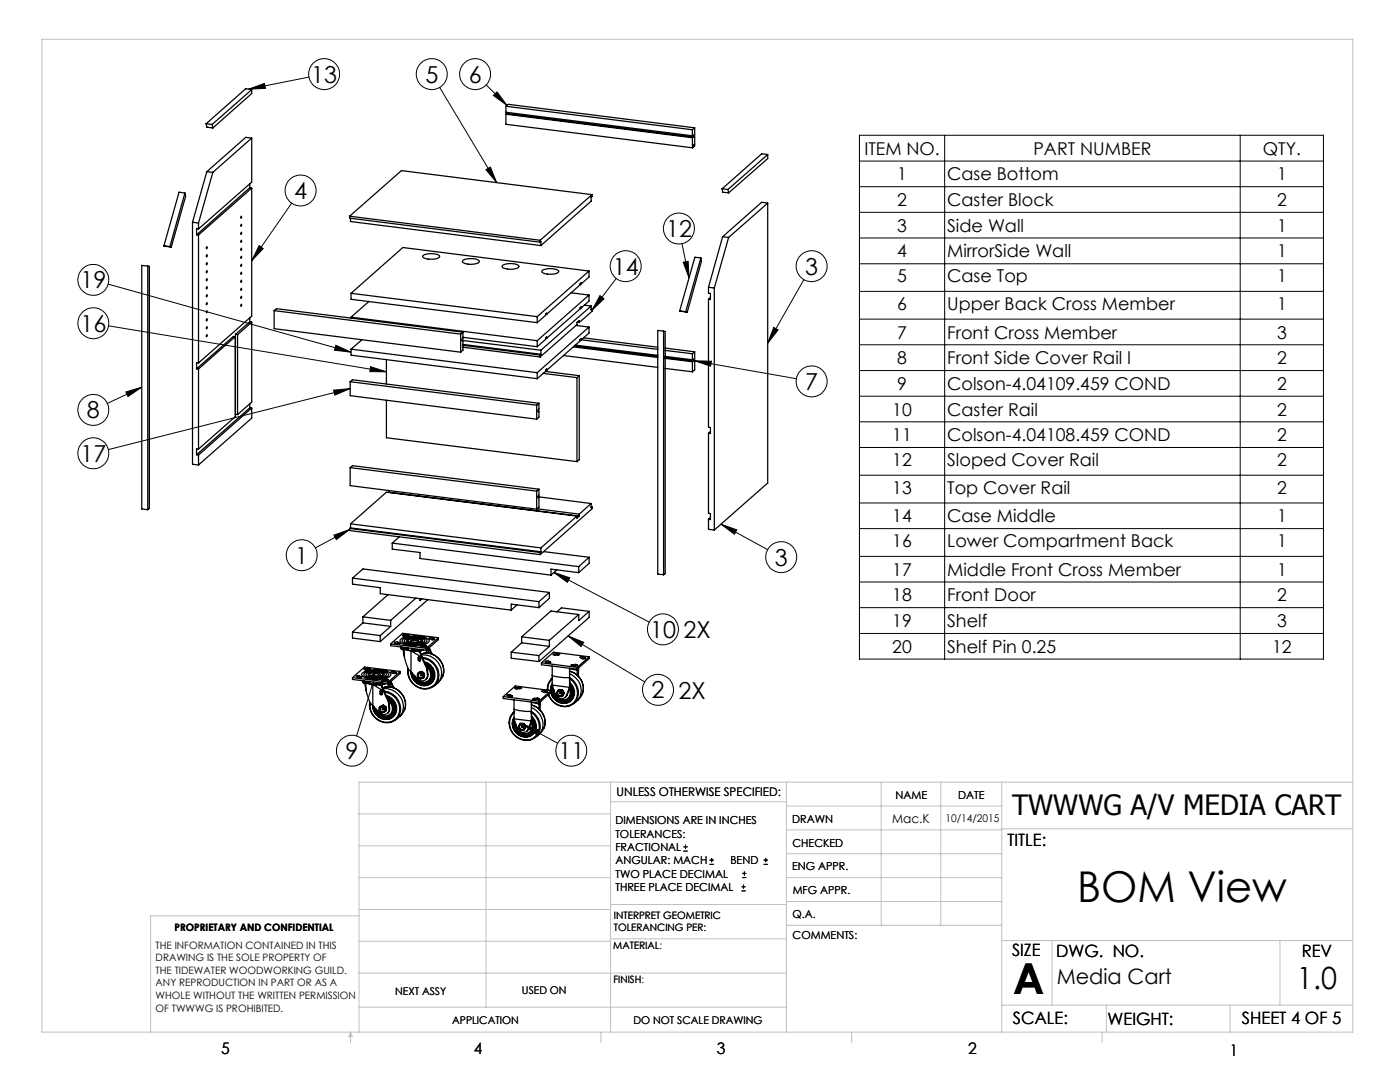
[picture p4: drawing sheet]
<svg xmlns="http://www.w3.org/2000/svg" width="279mm" height="216mm" viewBox="0 0 279 216" stroke-linecap="round" stroke-linejoin="round" font-family="sans-serif">
<g fill="none" stroke="#000" stroke-width=".2">
<path d="M49.6 17.8l3.2-1.1 .2 .9zM61.7 15.4l-12.1 2.4M87.7 17.4l11.4 19M97 16.9l4.2 4.1M98.5 19l.7-.7 2 2.7zM97 33.9l.9-.6 1.2 3.1zM171.5 27h92.6v104.5h-92.6zM171.5 37.3h92.6M171.5 32.1h92.6M188.5 27v104.5M247.5 27v104.5M21.6 56.7l48.5 13.6"/>
<path d="M51.7 49l.8 .6-2.3 2.4zM58.2 40.5l-8 11.5M119.7 59l.8 .6-2.4 2.3zM123 55.6l-4.9 6.3M136.1 48.6l1.4 6.9M136.3 52.3l1-.2 .2 3.4zM160.4 55.8l-7.2 12.7M171.5 42.4h92.6M171.5 47.5h92.6M171.5 52.6h92.6M171.5 58.1h92.6M21.7 65l55.4 9.2"/>
<path d="M25.1 78.2l3.2-.9-2.8 1.8zM28.3 77.3l-6.9 3.2M66.6 77.9l3.3-.4-3.1 1.3zM67 68.9l3.1 1.4-3.4-.4zM69.9 77.5l-48.3 12.2M73.9 73.2l3.2 1h-3.3zM138.6 72l3.4 .1-.2 1zM138.6 72l20.3 3.6M154.4 65.3l.9 .5-2.1 2.7zM171.5 63.7h92.6M171.5 68.8h92.6M171.5 73.9h92.6"/>
<path d="M171.5 79.1h92.6M171.5 84.2h92.6M171.5 89.3h92.6M171.5 94.8h92.6M66.6 106.8l3.2-1.1-2.7 2zM69.8 105.7l-6.9 3.6M110.6 114.2l3.1 1.1-.5 .9zM110.6 114.2l19 9.9M143.9 104.6l3.1 1.1-.4 .9zM143.9 104.6l9.3 5.1M171.5 100.4h92.6M171.5 105.5h92.6"/>
<path d="M171.5 111h92.6M171.5 116.1h92.6M74.3 136.6l-3.1 10.3M113.4 126.9l3.1 1.3-.5 .8zM113.4 126.9l15.3 9.2M171.5 121.2h92.6M171.5 126.4h92.6M104.4 144.5l3.1 1.2-.4 .9zM104.4 144.5l6.9 3.8M136.4 169.8h.8M136.4 169h.8M136.8 168.6v.8"/>
<path d="M141.6 172.5h.9M141.6 171.6h.9M142 171.2v.8M148 177.8h.8M148 177h.8M148.1 175.1h.8M148.1 174.3h.8M148.4 176.5v.8M148.6 173.9v.8M152.4 172.5h.8M152.4 171.6h.8M152.8 171.2v.8"/>
<circle cx="64.7" cy="14.8" r="3.1"/>
<circle cx="86.2" cy="14.8" r="3.1"/>
<circle cx="94.8" cy="14.8" r="3.1"/>
<circle cx="60" cy="38" r="3.1"/>
<circle cx="18.6" cy="55.8" r="3.1"/>
<circle cx="124.9" cy="53.1" r="3.1"/>
<circle cx="135.5" cy="45.6" r="3.1"/>
<circle cx="162" cy="53.1" r="3.1"/>
<circle cx="18.6" cy="64.5" r="3.1"/>
<circle cx="162" cy="76.1" r="3.1"/>
<circle cx="18.6" cy="90.4" r="3.1"/>
<circle cx="18.6" cy="81.8" r="3.1"/>
<circle cx="60.2" cy="110.8" r="3.1"/>
<circle cx="155.9" cy="111.2" r="3.1"/>
<circle cx="131.3" cy="137.7" r="3.1"/>
<circle cx="132.3" cy="125.6" r="3.1"/>
<circle cx="70.2" cy="149.8" r="3.1"/>
<circle cx="114" cy="149.8" r="3.1"/>
</g>
<g fill="none" stroke="#c0c0c0" stroke-width=".2">
<path d="M8.4 7.8h261.6v198.2h-261.6zM97 156.1v44.9M121.8 156.1v49.9M121.8 160h35.2M157 156.1v49.9M175.9 156.1v28.5M187.7 156.1v28.5M199.9 156.1v49.9M270 156.1h-198.4v49.9M71.6 175.1h50.2M71.6 168.8h50.2M71.6 162.4h50.2"/>
<path d="M157 170.4h42.9M157 165.6h42.9M157 160.8h42.9M157 175.1h42.9M157 179.9h42.9M199.9 165.4h70.1M71.6 194.2h85.4M71.6 187.8h50.2M71.6 181.5h50.2M71.6 182.7h-41.5v23.3M121.8 187.3h35.2M121.8 180.5h35.2"/>
<path d="M157 184.6h42.9M199.9 187.7h70.1M210 187.7v12.9M255.4 187.7v12.9M70 206v2.1M70 206l.3 .8h-.7zM71.6 201h85.4M119.9 206v2.1M170 206v2.1M199.9 200.6h70.1M220 206v2.1M220.8 200.6v5.4"/>
<path d="M245.5 200.6v5.4"/>
</g>
<path d="M49.6 17.8l3.2-1.1 .2 .9zM97 33.9l.9-.6 1.2 3.1zM98.5 19.1l.7-.8 2 2.7zM136.3 52.3l1-.2 .2 3.4zM119.7 59l.8 .6-2.4 2.3zM154.4 65.3l.9 .5-2.1 2.7zM138.6 72l3.4 .1-.2 1zM104.4 144.5l3.1 1.2-.4 .9zM110.6 114.2l3.1 1.1-.5 .9zM74.1 136.3a.34 .34 0 0 0 0 .5 .34 .34 0 0 0 .5-.1 .34 .34 0 0 0-.2-.5l-.1 .4 .1-.4zM66.6 106.8l3.2-1.1-2.7 2zM66.6 77.9l3.3-.4-3.1 1.3zM73.9 73.2l3.2 1h-3.3zM25.1 78.2l3.2-.9-2.8 1.8zM51.7 49l.8 .6-2.3 2.4zM67 68.9l3.1 1.4-3.4-.4zM113.4 126.9l3.1 1.3-.5 .8zM143.9 104.6l3.1 1.1-.4 .9z" fill="#000"/>
<g fill="none" stroke="#000" stroke-width=".25">
<path d="M50.2 17.9l-1.2-.2-7.9 7M50.2 17.9l-7.9 6.9M50.2 17.9v.8l-7.7 6.8M36.9 38.5l-3 10.7M36.9 38.5l-1.2-.2-3 10.8M36.9 38.5l.1 .7-2.8 10.1M41.1 24.7l.2 .7 1.2 .1M41.1 24.7l1.2 .1M41.3 34.3l-2.9 10M41.3 34.3l1.2 .1M42.3 24.8l.2 .7M42.5 34.4l-2.9 10.1"/>
<path d="M49.8 36.7v.8M49.8 37.5l-10.6 9.3M49.8 37.5h.4M50.2 27.6v8.7l-10.6 9.4M50.2 37.5v25.6l-10.6 9.3M50.2 27.6l-7.7 6.8M50.2 37.5l-10.6 9.4M50.2 27.6l-1.2-.2-7.7 6.9M101 21.2l37.2 4.7M101 21.2v1.2l37.2 4.7M101 22.8v2l37.2 4.7M101 21.2l.4-.4 37.2 4.7"/>
<path d="M101 22.8l37.2 4.7M101.1 22.7l37.3 4.7M101.1 22.7l-.1 .1M101.1 22.4v.3M118.1 38.8v.4l-.1 .2v.7l-10 8.9M118.1 38.8l-10.3 9.1M118.1 38.8l-38-4.8-10.3 9.1M138.2 25.9v1.2M138.2 27.5v2M138.2 27.1l.2-.1v.4M138.4 27.4l-.2 .1M138.4 29.2h.1"/>
<path d="M138.5 29.2v-.4l-.3 .7M138.6 25.5v3.6l-.1 .1M138.6 25.5l-.4 .4M144.1 37.7l.1 .6 1.2 .2M144.1 37.7l1.2 .1M145.3 37.8l.1 .7M153.2 30.8v.8l-7.8 6.9M153.2 30.8l-7.9 7M153.2 30.8l-1.2-.1-7.9 7M29.5 53.1l.3 .1v48.3l-.3 .2M29.5 53.1v48.6M29.5 53.1l-1.2-.1v48.6l1.2 .1"/>
<path d="M32.7 49.1l1.2 .1M32.7 49.1l1.5 .2M33.9 49.2l.3 .1M38.4 44.3l1.2 .2M38.4 44.3v48.3l1.2 .2M39.2 46.8l.4 .1M39.6 44.5v1.2M39.6 46.9v25.5M39.6 45.7l-.4-.1v1.2M41.2 58.8l.1 .1-.1 .3zM41.2 57.2l.1 .1-.1 .3zM41.2 55.6l.1 .4z"/>
<path d="M41.2 54l.1 .1-.1 .3zM41.2 52.5h.1l-.1 .3zM41.2 50.8l.1 .1-.1 .4zM41.2 49.2l.1 .4zM48.1 59.2h.1l-.1 .3zM48.1 57.5l.1 .4zM48.1 56l.1 .3zM48.1 54.4h.1l-.1 .4zM48.1 52.8h.1l-.1 .4zM48.1 51.2l.1 .3zM48.1 49.6l.1 .4zM48.1 48h.1l-.1 .4z"/>
<path d="M48.1 46.4h.1l-.1 .4zM48.1 44.8l.1 .4zM48.1 43.2l.1 .1-.1 .3zM69.8 43.1l38 4.8M69.8 43.1v.4l38 4.8M70 43.6v.6l38 4.8M70.1 58.5v1.2l37.1 4.7M70.1 58.5l37.1 4.7M84.4 51a3.5 3.5 0 0 1 3.3 0 .49 .49 0 0 1-.6 .6 3.4 3.4 0 0 1-2.7-.3zM92.4 52a3.3 3.3 0 0 1 3.3 .1v.1a2.57 2.57 0 0 1-2.5 .5l-.3-.1a.48 .48 0 0 1-.6-.6zM100.2 53.1a3.2 3.2 0 0 1 3.3 0h.1a1.71 1.71 0 0 1-1.9 .6l-1.3-.3zM107.8 47.9v.4"/>
<path d="M107.8 48.3l.2-.1v.8M108.2 54a3.2 3.2 0 0 1 3.3 .1v.1a2.79 2.79 0 0 1-2.8 .4l-.2-.1a.37 .37 0 0 1-.3-.1 .37 .37 0 0 1 0-.4zM114 58.4l3.5 .5M115.9 56.6h.1M116 56.6v-.2l-.2 .2v.2l-6.7 5.9M117.5 58.9l-10.3 9.1M117.5 54.1v1.2l-1.5 1.3M117.5 58.9v1.2l-1.5 1.3M117.5 54.1l-37.1-4.7-10.3 9.1M117.5 54.1l-10.3 9.1M139.9 51.5l-3.1 10.7 .4 .1M139.9 51.5l-1.2-.2-3.1 10.8"/>
<path d="M139.9 51.5l.1 .7-2.8 10.1M141.4 57.3l1.2 .2M141.4 59.7v25.6h.4v1.2h-.4M141.4 57.3v1.2l.4 .1v1.2l-.4-.1M141.8 59.4l-.4 .3M142.6 57.5v48.3M144.2 47.2l1.2 .2M144.2 47.2l-2.8 10.1M145.4 47.4l-2.8 10.1M153.2 40.5v55.9l-10.6 9.4M153.2 40.5l-7.8 6.9M153.2 40.5l-1.2-.1-7.8 6.8"/>
<path d="M39.2 73.6h.4M39.6 73.6v16M39.6 72.4h-.4v1.2M41.2 66.8l.1 .1-.1 .3zM41.2 65.2l.1 .1-.1 .3zM41.2 63.6l.1 .1-.1 .3zM41.2 62l.1 .4zM41.2 60.4l.1 .1-.1 .3zM47 67.2l-.4-.1-7.4 6.5M47 67.2l-7.4 6.4M47 67.2v15.9l-7.4 6.5M47 66.7v16h.4"/>
<path d="M47 66.7l.4 .1M47.4 66.8v15.9M48.1 60.7l.1 .1-.1 .3zM49.8 63.4v.8M49.8 64.2l-2.8 2.5M49.8 64.2l.4 .1M50.2 64.3v15.9l-2.8 2.5M50.2 64.3l-2.8 2.5M54.7 62l37.2 4.7M54.7 62v3.6l37.2 4.7M54.7 62l.5-.4 37.2 4.7M69.9 76.2l37.2 4.7"/>
<path d="M69.9 76.2v2.8l37.2 4.6M69.9 76.2l.4-.4 37.3 4.7M70.1 63.3v.2M70.1 69.7v1.2l37.1 4.7M70.1 63.3l37.1 4.7M70.1 69.7l37.1 4.7M72.2 67.8l-2.1 1.9M73.6 60.1l-3.5 3.2M77.1 79.9v7.4l38 4.8M77.1 71.8v4.8M91.9 66.7v3.6M92.3 67.9h.1"/>
<path d="M92.4 67.3l14.8 1.9M92.4 69.3l15.4 1.9M92.4 68.9l15.4 1.9M92.4 68.7l15.6 2M92.4 67.9l15.6 2M92.4 66.3l-.5 .4M92.4 66.3l-.1 1.7 .1-.1M92.4 67.9v2l-.5 .4M107.2 63.2v1.2M107.2 68v1.2M107.2 74.4v1.2M107.8 70.8v.4"/>
<path d="M108 70.7l-.2 .1M108 69.9v.8M108.4 74.5l6.7 .9M108.9 74.1l6.7 .9M109 67.4l.1 .1M109 73.8l.1 .1M109 62.6l.1 .1M109.1 62.7v-.2l-.2 .2v.2l-1.7 1.5M109.1 67.5v-.3l-.2 .3v.2l-1.7 1.5M109.1 73.9v-.3l-.2 .2v.3l-1.7 1.5M112.5 70.9l18.8 2.4M114.4 69.2l16.9 2.1"/>
<path d="M114.6 69.1l16.7 2.1M114.8 68.9l16.5 2M114.9 64.9l2.6 .4M115.1 75.4v16.7M115.2 64.3h.4M115.6 75l-.5 .4M115.6 64.3v-.3l-.5 .3v.5l-7.3 6.4M115.6 75v16.7l-.5 .4M115.8 67.8v.2l-6.7 5.9M115.8 67.8l.2-.2v.2M115.8 67.8h.2M115.9 61.3l.1 .1"/>
<path d="M115.9 67.7l.1 .1M116 61.4v-.2l-.2 .2v.2l-6.7 5.9M116 67.8l15.3 1.9M116.5 67.4l14.8 1.9M116.6 60.9l1.4 .2M117.5 65.3v1.2l-1.5 1.3M117.5 65.3l-10.3 9.1M118 61.1l-10 8.8M118 61.1v.7l.1-.1M118 61.7h.1M118.1 61.7v.4l-2.5 2.2M132.4 66.1v48.6"/>
<path d="M132.4 66.1l-1.1-.2v48.6l1.1 .2M132.4 66.1h.4v48.3l-.4 .3M132.8 71.1l5.4 .7M132.8 69.9l5.4 .7M132.8 69.5l5.8 .7M132.8 73.5l5.4 .7M132.8 71.5l5.4 .7M132.8 71.4l5.6 .7M135.6 62.1l1.6 .2M135.6 62.1h.4M138.2 70.6v1.2M138.2 72.2v2"/>
<path d="M138.2 71.8l.2-.2v.5M138.4 72.1l-.2 .1M138.6 70.2v3.6l-.4 .4M138.6 70.2l-.4 .4M39.2 90.7l.4 .1M39.6 90.8v2M39.6 89.6h-.4v1.1M49.8 80.6v.8M49.8 81.4l-10.6 9.3M49.8 81.4h.4M50.2 81.4v2l-10.6 9.4M50.2 81.4l-10.6 9.4"/>
<path d="M69.9 93.3v3.6l37.2 4.7M69.9 93.3l37.2 4.7M69.9 93.3l.4-.4 37.3 4.7M77.6 97.9v.3M77.6 98.2l38 4.8M77.6 98.2h-.1M107.1 80.9v2.7M107.1 98v3.6M107.4 82l.2 .1M107.4 99.2h.2M107.4 99.1l10.6 1.4M107.6 80.5l-.5 .4"/>
<path d="M107.6 80.5l-.2 1.7 .2-.1M107.6 82.1v1.2l-.5 .3M107.6 97.6l-.2 1.7 .2-.1M107.6 99.2v2l-.5 .4M107.6 97.6l-.5 .4M141.4 86.5v15.9l.4 .1v1.2l-.4-.1M141.8 86.1l-.4 .4M69.8 105.4v.5l38 4.8M69.8 105.4l38 4.8M70 104.5v.8M70 105.3l-.2 .1M70 105.3l38 4.8"/>
<path d="M70 104.5l38 4.8M70.3 115.4l37.3 4.7M70.3 115.4l2.1-1.9 37.2 4.7M70.3 115.4v1.2l5.6 .7v1.2l26.1 3.2M77.5 118.6l-5.1 4.5M78.3 108.4v1.2l5.5 .6v1.2l26.2 3.4M78.3 108.4l37.2 4.7M79.7 107.1l-1.4 1.3M83 119.3l-5 4.5M83.8 119.5v.3l.4-.3M85.4 119.7l-9.5 8.3M107.2 101.5l8.4 1.1"/>
<path d="M107.8 110.2v.5M108 109.3v.8M108 110.1l-.2 .1M108.5 110.1l9.1 1.1M109.6 118.2l-2 1.9M109.6 118.2v1.2l-2 1.8M111.1 113.7l-1.1 1.1M115.1 103v.4l.5-.4M115.1 103l-38-4.8-7.1 6.3M115.1 103l-7.1 6.3M115.5 114.3l-5.5-.7v1.2M115.5 113.1v1.2"/>
<path d="M115.6 102.6v.4M117.6 111.2v1.2l-2.1 1.9M117.6 111.2l-2.1 1.9M118 100.5v.8l.1-.2M118 100.5l-2.4 2.1M118 101.1h.1M118.1 101.1v.4l-10.3 9.2M141.4 103.6v2l1.2 .2M141.8 103.3l-.4 .3M70.3 126.1v1.2l5.6 .7M70.3 135.2l7.2 .9M70.3 126.1l5.6 .7"/>
<path d="M71.7 134.9l-.3-.1-.3 .2 .6 .2 .5-.1-.1-.1M71.7 134.9v.3h-.1M71.7 134.9l.4 .1M72.1 135v.2M72.2 134.4a6 6 0 0 1 4.8-.5l.7 .2a.58 .58 0 0 1 .3 .7 .58 .58 0 0 1-.6 .4 6.7 6.7 0 0 1-5.1-.3l-.1-.2zM72.4 136.1l.3 .1M72.4 136.1h.1M72.4 136.1l.1 .1M72.4 135.8l.5 .3 .8 .2M72.4 124.3l5.6 .7M72.4 124.3l-2.1 1.8M72.4 123.1l5.6 .7"/>
<path d="M72.4 123.1v1.2M72.5 135.9l1.2 .4M72.5 136.2h.2M72.5 135.9v.1M72.6 136a5.1 5.1 0 0 0 4.2 .4l-.1 .1M72.6 136l-.1-.1-.1 .2M72.6 136l1.1 .4M72.7 136.2h.1M72.7 136.1l.3 1.6M72.8 134.3a5.1 5.1 0 0 1 4.7 .1 .54 .54 0 0 1-.6 .7 5.1 5.1 0 0 1-4.2-.3l-.1-.3zM73 133.4v.3M73 137.7l.5 1.6a6.2 6.2 0 0 0 2.2 2.9 1.1 1.1 0 0 0 1.3 .3 1.1 1.1 0 0 0 .6-1.1"/>
<path d="M73 136.2v1.5M73.1 134.4a4.1 4.1 0 0 1 4 0 .55 .55 0 0 1-.7 .7 3.7 3.7 0 0 1-3.3-.4zM73.5 134.5a2.9 2.9 0 0 1 3.2 .1 2.29 2.29 0 0 1-2.3 .5l-.2-.1a.53 .53 0 0 1-.7-.5zM73.6 133.4h.3l.1 .2-.9 .1-.5-.1 .4-.2M73.6 133.4h-.6M73.6 133.4v.2M73.7 136.3h.1M73.7 136.3v.1M73.7 136v.3M73.7 136.4l.1 .1M73.8 136.5h.7M73.8 136v.5"/>
<path d="M73.8 136.5l.6 .1M73.9 134.4a2.54 2.54 0 0 1 2.5 .1 1.63 1.63 0 0 1-1.9 .5l-.3-.1a.3 .3 0 0 1-.3-.1 .3 .3 0 0 1 0-.4zM74.1 134.8a2.72 2.72 0 0 0 2 0M74.3 134.9a.86 .86 0 0 1 1.2-.5l.4 .3v.2M74.3 134.8l-.1 .1M74.4 136.6v4.2a2.58 2.58 0 0 0 1.5 2.5 2.58 2.58 0 0 0 2.8-.5 2.62 2.62 0 0 0-1.7-4M74.4 136.6h.1M74.4 134.6a.93 .93 0 0 1 1.3 .1 1 1 0 0 1-1.3-.1zM74.5 136.5h.1M74.5 136.1v.4M75.1 136.6h.1M75.7 136.6h-1.3l2.1 1.3"/>
<path d="M75.7 136.6l.5 .3M75.7 136.6l.4 .1 .1 .2M75.8 138a.23 .23 0 0 1 .3-.2 .23 .23 0 0 1 .2 .2v.5a.23 .23 0 0 1-.3 .2 .23 .23 0 0 1-.2-.3M75.8 138v.4M75.9 126.8v1.2M76 138.3l.3 .2M76 134.8v.1M76 137.9l-.2 .1M76 138.3l-.2 .1M76 137.9v.4M76 137.8v.1M76 136.7h.1"/>
<path d="M76.1 136.7h.1M76.2 136.9l.3 1M76.2 137.1l.4 .7M76.3 137.9l-.3 .1M76.3 137.3a3.5 3.5 0 0 1 3.8 1.1 3.5 3.5 0 0 1 .3 3.9l-.6 .7M76.3 136.3l-1.8 .1M76.3 138.1h-.3M76.4 137.5a3.5 3.5 0 0 1 3.5 1.6 3.5 3.5 0 0 1-.2 3.9l-.9 .7M76.5 137.9l1 2.1M76.5 135.6v.2M76.6 136.5l-.5 .2M76.6 136.3l-2.1 .2"/>
<path d="M76.6 137.8l-.1 .1M76.6 137.8l1 2.1M76.7 137.9a3.4 3.4 0 0 1 2.9 2.1 3.4 3.4 0 0 1-.5 3.5 3.4 3.4 0 0 1-3.6 .3 3.4 3.4 0 0 1-1.8-3.1l.1-.6M76.7 137.2a3.5 3.5 0 0 1 4 4.5M76.7 136.4l-2.2 .1M76.7 136.5h.1M76.7 136.5l-.6 .2M76.7 138.1a3.3 3.3 0 0 1 2.3 5.3 3.2 3.2 0 0 1-3.6 .2 3.2 3.2 0 0 1-1.5-3.4M77.1 135.5a.23 .23 0 0 1 .3 0 .23 .23 0 0 1 .1 .2l-.8 .1-.5-.1 .3-.1M77.1 138.9a2.42 2.42 0 0 1 1.9 2 2.42 2.42 0 0 1-1.2 2.5 2.59 2.59 0 0 1-3.4-2.5M77.1 135.5v.3M77.1 135.5l-.6 .1"/>
<path d="M77.4 139.6a1.87 1.87 0 0 1 .6 3M77.5 139.6a1.79 1.79 0 0 1 1.1 1.8 1.79 1.79 0 0 1-1.4 1.6h-.2a2.05 2.05 0 0 1-2-1.5M77.5 136.1v1M77.6 136.9v.2M77.6 136.5h-.1M77.6 136.4v.5M77.6 136.9l-.1 .1M77.6 136.3l.3 .2v.6M77.6 139.9a1.58 1.58 0 0 1 .5 2.3 1.58 1.58 0 0 1-2.3 .4l-.7-1M77.6 139.9l-.1 .1M77.6 139.9l.2 1.4M77.7 136.2l.4 .3"/>
<path d="M77.9 136.1l.2 .4M78 123.8v1.2M78 128.5l7.1 .9M78 125l-2.1 1.8M78 136l.2 .3M78.1 136.5l.3 .7M78.2 136.3l-.1 .2M78.2 136.3l.4 1M78.5 134.4h.1M78.7 134l-.7 .1 .5 .2M78.7 134l.4 .2M78.7 134v.4"/>
<path d="M79.1 134.2l-.1 .2-.5-.1M79.1 134.2v.1M79.2 128.4l.1 .1M79.4 128.1l-.7 .1 .5 .2M79.4 128.1l.4 .2M79.4 128.1v.4M79.8 128.3v.1h-.6M79.8 128.3v.1M79.9 134v.4l-2.4 2.1-7.2-.9v-.4M79.9 134l-2.4 2.1M79.9 134l-7.2-.9-2.4 2.1M80 127.6a6.1 6.1 0 0 1 5.5 0 .58 .58 0 0 1 .1 .6 .58 .58 0 0 1-.6 .3 6.2 6.2 0 0 1-5-.3l-.2-.2z"/>
<path d="M80 129.4l.4 .1M80 129.1l1.4 .6-1.2-.5M80 129.3l.4 .2M80 129.3v.1M80.1 129.1l1.2 .5M80.1 129.2h.1M80.2 129.2a5.2 5.2 0 0 0 4.3 .4l-.2 .1M80.2 129.2l-.2 .1M80.4 129.4l.3 1.5M80.4 127.6a5.1 5.1 0 0 1 4.8 .1v.1a1.1 1.1 0 0 1-1.2 .8 4.3 4.3 0 0 1-3.7-.6zM80.6 126.7v.2M80.7 130.9a6.1 6.1 0 0 0 1.3 3.2l1.3 1.3a1.12 1.12 0 0 0 1.3 .4 1.12 1.12 0 0 0 .7-1.1"/>
<path d="M80.7 129.5v1.4M80.7 127.7a3.8 3.8 0 0 1 4.1 .1 1.11 1.11 0 0 1-1.3 .7 2.87 2.87 0 0 1-2.8-.6zM81.2 126.6l.4 .2-.9 .1-.4-.1 .3-.1M81.2 126.6l-.6 .1M81.2 126.6v.3M81.2 127.7a3.1 3.1 0 0 1 3.1 .1v.1a2.43 2.43 0 0 1-2.3 .4h-.3a.41 .41 0 0 1-.5-.2 .41 .41 0 0 1 0-.4zM81.3 129.3v.3M81.4 129.5l-.1 .1M81.4 129.3v.4l.8 .1M81.5 129.8l.5 .1M81.5 127.7a2.45 2.45 0 0 1 2.5 .1 1.63 1.63 0 0 1-1.9 .4h-.3a.31 .31 0 0 1-.3-.1 .31 .31 0 0 1 0-.4zM81.8 128.1l.5 .2 1.4-.2"/>
<path d="M81.9 128l-.1 .1M81.9 128.2v-.1a1.1 1.1 0 0 1 1.5-.3l.2 .4M82 129.9v4.2a2.58 2.58 0 0 0 1.5 2.4 2.58 2.58 0 0 0 2.9-.4 2.69 2.69 0 0 0-1.7-4.1M82 129.9h.1M82.1 134.1h.1M82.1 129.9h1.3M82.1 129.9h.1M82.1 129.9l2 1.2M82.1 127.8l.7-.1h.4a.16 .16 0 0 1 .2 .2 .16 .16 0 0 1-.2 .2h-.7a.26 .26 0 0 1-.3 0 .26 .26 0 0 1-.1-.3zM82.1 129.4v.2l.3 .1 1.6-.1M82.2 129.8h.1M82.2 129.7v.1"/>
<path d="M82.3 134.3a2.19 2.19 0 0 0 1.5 2.1 2.19 2.19 0 0 0 2.4-.7 2.3 2.3 0 0 0-1.3-3.2 2.07 2.07 0 0 1 1.6 2.2 2.07 2.07 0 0 1-2 1.9 2.43 2.43 0 0 1-2.2-2.3zM82.6 134.7a1.8 1.8 0 0 0 1.7 1.5 1.8 1.8 0 0 0 1.8-1.3 2.24 2.24 0 0 0-1-2 1.89 1.89 0 0 1 .5 3M82.7 129.9h.1M83.3 134.4a.75 .75 0 0 0 .3 .9 .75 .75 0 0 0 .9 0M83.4 129.9l.4 .3M83.4 129.9l.3 .1 .1 .2M83.5 134.4a.56 .56 0 0 1 .9 .2 .56 .56 0 0 1-.7 .8 .62 .62 0 0 1-.2-1zM83.5 131.2a.23 .23 0 0 1 .2-.2 .23 .23 0 0 1 .2 .3v.4a.23 .23 0 0 1-.2 .2 .23 .23 0 0 1-.2-.2M83.5 131.2v.5M83.6 134.4a.54 .54 0 0 0 0 .7 .54 .54 0 0 0 .7 .1M83.6 128v.1M83.6 131v.1"/>
<path d="M83.6 131.6l.3 .2M83.6 131.1l-.1 .1M83.6 131.6l-.1 .1M83.6 131.1v.5M83.7 129.9h.1M83.8 130.2l.3 .9M83.8 134.1l-.5 .3M83.8 134.1h.1M83.9 130.4l.3 .6M83.9 134.1l.6 .4M83.9 134.1l-.6 .3M83.9 131.2h-.3"/>
<path d="M83.9 131.4h-.3M84 130.7a3.5 3.5 0 0 1 3.5 1.6 3.5 3.5 0 0 1 0 3.8l-1.1 .9M84.1 134l-.2 .1M84.1 134l.6 .4M84.1 134l-.3 .1M84.1 131.1l1 2.2M84.1 128.8v.3M84.2 129.8l-.5 .1M84.2 129.6l-2 .2M84.2 131l-.1 .1M84.2 131l1 2.2M84.3 131.2a3.4 3.4 0 0 1 2.9 2 3.4 3.4 0 0 1-.5 3.6 3.3 3.3 0 0 1-5.3-2.2v-1.2"/>
<path d="M84.3 130.4a3.5 3.5 0 0 1 4 4.6M84.3 134.1l.2 .1h-.1M84.3 130.4l-.3 .2M84.3 129.7h.1M84.3 129.7l-.6 .2M84.3 129.6l-2.1 .2M84.4 131.4a3.3 3.3 0 0 1 2.2 5.3 3.2 3.2 0 0 1-3.6 .1 3.2 3.2 0 0 1-1.5-3.3M84.5 134.5v.8M84.7 134.7v.1M84.7 134.4l-.2 .1M84.7 134.4v.7l-.2 .2M84.7 128.8l.5 .1-.9 .2-.4-.1 .2-.2"/>
<path d="M84.7 128.8v.2M84.7 128.8h-.6M84.8 132.2a2.36 2.36 0 0 1 1.9 2.2 2.36 2.36 0 0 1-1.6 2.3 2.64 2.64 0 0 1-3-2.6M85.1 129.4v.9M85.1 133.3l.2 1.4M85.2 129.7v-.1l.3 .1v.7M85.2 130.2l.1 .1M85.2 129.7l-.1 .1M85.2 130.2h-.1M85.2 129.7v.5M85.2 133.2a1.57 1.57 0 0 1 .6 2.2 1.57 1.57 0 0 1-2.2 .5l-.6-.5-.2-.5M85.2 133.2l-.1 .1"/>
<path d="M85.2 133.2l.2 1.3M85.4 129.5l.3 .2M85.4 134.5a1.14 1.14 0 0 1-.5 1.1M85.4 134.5l-.1 .2M85.5 129.4l.2 .3M85.6 135.9h.1M85.7 129.3l.1 .3M85.7 129.7l.4 .8M85.8 129.6l-.1 .1M85.8 129.6l.5 .9M86.1 127.6h.2M86.3 127.3l-.4-.1-.2 .2 .7 .3 .3-.1v-.1"/>
<path d="M86.3 127.3l.4 .2M86.3 127.3v.4M86.7 127.5v.1M87.5 127.2l-7.1-.8-2.4 2.1M87.5 127.2v.4l-2.4 2.2-7.1-1v-.3M87.5 127.2l-2.4 2.2M88.3 135l-.9 1.2M100.4 139l7.2 .9M100.4 139v.4l7.2 .9M101.8 138.6l-.6 .1 .4 .3M101.8 138.6v.4h-.2M101.8 138.6l.4 .2"/>
<path d="M102 130.1v1.2l5.6 .7M102 130.1l5.6 .7M102.2 138.8h.1a.37 .37 0 0 1-.7 .2M102.2 138.8v.2M102.6 139.6v3.8M103 137.2v.2M103.2 120.7l-1.2 1M103.6 137.2l.5 .1-1 .2-.4-.1 .3-.2M103.6 137.2h-.6M103.6 137.2v.2M104.1 128.3l5.5 .7M104.1 128.3l-2.1 1.8"/>
<path d="M104.1 127.1l5.5 .7M104.1 127.1v1.2M106.6 139.3v.3M107.2 139.3l.5 .2-.9 .1-.5-.1 .3-.2M107.2 139.3v.3M107.2 139.3h-.6M107.6 120.1v1.1M107.6 130.8v1.2M107.6 139.9v.4M107.6 121.2l-5.6-.7v1.2M108.1 132.3l7.1 .9M108.6 138.1l.1 .1"/>
<path d="M108.8 137.8h-.4l-.3 .1 .4 .2M108.8 137.8l.3 .2M108.8 137.8v.4M109.1 138v.1h-.6M109.1 138v.1M109.3 132.2l.1 .1M109.5 131.9h-.5l-.2 .1 .7 .3 .4-.1v-.1M109.5 131.9l.4 .2M109.5 131.9v.4M109.6 127.8v1.2M109.6 129l-2 1.8M109.9 132.1v.1"/>
<path d="M109.9 135.6l.3-.3-.1 .1a2.78 2.78 0 0 0-.8 2.3M110 137.8l-2.4 2.1M110 137.8l-7.2-.9-2.4 2.1M110 137.8v.3l-2.4 2.2M110.2 134.8l1.2 .3 2.3 .1M110.2 136.7l.6 1.8a1.2 1.2 0 0 0 1 .9 1.2 1.2 0 0 0 1.3-.7M110.2 136.6l-.3 1.2M110.2 135.5a2.68 2.68 0 0 0-.9 2.2M110.2 136.4l-.2 .5-.1 .9M110.2 132.9v3.8M110.2 136.7l3.5 .5M110.3 136.9a2.29 2.29 0 0 0 .7 2.6 2.29 2.29 0 0 0 2.7 .1 2.13 2.13 0 0 0 .1-2.8 1.98 1.98 0 0 1-.2 2.9 1.98 1.98 0 0 1-2.9-.5 2.37 2.37 0 0 1-.4-2.3z"/>
<path d="M110.5 137.4a1.88 1.88 0 0 0 1 2.2 1.88 1.88 0 0 0 2.3-.7 1.77 1.77 0 0 0-.1-1.7 1.68 1.68 0 0 1-.2 2.2M110.7 130.5v.2M111.3 130.5l.4 .1-.9 .1-.5-.1 .4-.1M111.3 130.5h-.6M111.3 130.5v.2M111.3 137.8a.75 .75 0 0 0-.1 .9 .75 .75 0 0 0 .9 .3M111.3 137.8h.7M111.4 138a.54 .54 0 0 0 0 .6 .54 .54 0 0 0 .7 .2M111.8 137.6h.2M112 137.8l.4 .6M112.2 137.6h-.7l-.2 .2M112.2 137.6l-.2 .2"/>
<path d="M112.2 137.6l.4 .7M112.4 138.4l-.3 .6M112.5 138l-.1-.2 .1 .2M112.5 138.5l-.1 .1M112.6 138.3l-.2 .1M112.6 138.3l-.5 .7M113.2 138.6l-.4 .6M113.2 138.6l-.1 .1M113.5 139.4h.1M113.6 137.4a1.55 1.55 0 0 1-.6 2.1 1.55 1.55 0 0 1-2.1-.6l-.3-.7-.1-.5M113.7 135.2a3.2 3.2 0 0 1 .5 5.4 3.4 3.4 0 0 1-4.8-2M113.7 135.4l.1 1.6"/>
<path d="M113.7 134.4a3.3 3.3 0 0 1 2.2 2.9 3.3 3.3 0 0 1-1.6 3.2M113.7 133.5l1.5 .3M113.7 135.4a3 3 0 0 1 0 5.3 3.4 3.4 0 0 1-4.2-2.1M113.7 133.3v3.9M113.7 137.2l-.6 1.5M113.7 136.2a2.25 2.25 0 0 1 .8 2.8 2.25 2.25 0 0 1-2.5 1.3 2.79 2.79 0 0 1-2.1-2.1M113.8 136.4a2.2 2.2 0 0 1 .1 3.4 2.2 2.2 0 0 1-3.3-.4l-.4-.6-.2-.7M113.8 137l-.1 .2M113.8 137l-.6 1.6M114.2 132.6v.3M114.9 132.6l.4 .1-1 .2-.4-.1 .3-.2M114.9 132.6h-.7"/>
<path d="M114.9 132.6v.3M115.2 133.8l.1 1M115.2 133.2v.6M115.5 133.3v.4M115.5 133.7l-.3 .1M115.5 133.7l-.1 1.3M115.5 122.6l-5.9 5.2M115.5 122.6l-5.5-.7-5.9 5.2M116.2 138.5a3.5 3.5 0 0 0-2.5-4.6 3.4 3.4 0 0 1 2 5.4l-.4 .5M116.4 131.1h-.7l.5 .3M116.4 131.1v.3h-.2M116.4 131.1l.4 .2"/>
<path d="M116.8 131.3v.1h-.1h-.5M116.8 131.3v.1M117.6 131.1l-2.4 2.1M117.6 122v1.2l-10 8.8M117.6 131.1v.3l-2.4 2.1-7.1-.9v-.3M117.6 131.1l-7.1-1-2.4 2.2M117.6 122l-2.1 1.8v-1.2M117.6 122l-5.6-.7-.9 .8M74.4 140.8v.1M74.6 141.1a2.19 2.19 0 0 0 1.6 2.1 2.19 2.19 0 0 0 2.5-1 2.36 2.36 0 0 0-1.4-3 2.14 2.14 0 0 1 1.5 2 2.14 2.14 0 0 1-1.5 2.1 2.43 2.43 0 0 1-2.7-2.2zM75.7 141.1a.74 .74 0 0 0 .2 .9 .74 .74 0 0 0 1 0M75.9 141.2a.5 .5 0 0 1 .7 0 .5 .5 0 0 1 0 .7 .5 .5 0 0 1-.6 0 .51 .51 0 0 1-.1-.7z"/>
<path d="M76 141.1l-.1 .1a.56 .56 0 0 0 .1 .7 .56 .56 0 0 0 .7 .1M76.2 140.8h.1M76.2 140.8l-.5 .3M76.3 140.9l.6 .4M76.3 140.9l-.6 .2M76.5 140.7l-.2 .2M76.5 140.7l.6 .4M76.5 140.7l-.3 .1M76.7 140.9l.2 .1M76.7 140.9h.1M76.9 141.3v.7M77.1 141.4v.1"/>
<path d="M77.1 141.1l-.2 .2M77.1 141.1v.7l-.2 .2M77.5 140l.1 1.4M77.8 141.3a1.03 1.03 0 0 1-.5 1M77.8 141.3l-.2 .1M78 142.6h.1M102.6 141.5l2.5 .5a1.99 1.99 0 0 1 2.2 1.2 2.9 2.9 0 0 1-.5 3.9 2.9 2.9 0 0 1-4-.2 3.2 3.2 0 0 1-.2-4.8M102.6 143.4l.6 1.8a1.2 1.2 0 0 0 1 .9 1.2 1.2 0 0 0 1.2-.6M102.6 142l-.3 .3M102.6 143.4l3.4 .5M102.7 143.7a2.26 2.26 0 0 0 .7 2.6 2.26 2.26 0 0 0 2.8 0 2.09 2.09 0 0 0 0-2.8 1.99 1.99 0 0 1-.3 3 1.99 1.99 0 0 1-2.9-.6 2.31 2.31 0 0 1-.3-2.2zM103.7 144.5a.74 .74 0 0 0-.1 .9 .74 .74 0 0 0 .9 .3"/>
<path d="M103.7 144.5h.7M103.8 144.7a.54 .54 0 0 0 0 .7 .54 .54 0 0 0 .7 .1M104.2 144.4h.2M104.4 144.5l.4 .7M104.6 144.4l-.7-.1-.2 .2M104.6 144.4l-.2 .1M104.6 144.4l.4 .6M104.8 145.2l-.3 .5M104.8 144.7l-.1-.1 .1 .2M104.8 145.2v.1M104.8 145.3l-.3 .4M105 145l-.2 .2"/>
<path d="M105 145l-.2 .3M105.6 145.4l-.5 .5M105.6 145.4l-.2 .1M105.9 146.1h.1M106 144.2a1.54 1.54 0 0 1-.6 2.1 1.54 1.54 0 0 1-2.1-.7l-.3-.5-.1-.7M106 142.1l.2 1.7M106 141.2a3.4 3.4 0 0 1 2.3 2.8 3.4 3.4 0 0 1-1.6 3.2M106 140.2l1.5 .3M106 142.1a3 3 0 0 1 1.6 2.8 3 3 0 0 1-1.8 2.6 3.3 3.3 0 0 1-3.5-1.4 3.3 3.3 0 0 1 .2-3.8l.1-.1M106 140.1v3.8M106 143.9l-.6 1.6M106.1 143.9a1.7 1.7 0 0 1-.5 2.4 1.7 1.7 0 0 1-2.4-.6l-.4-.9v-.7"/>
<path d="M106.1 143.9a1.84 1.84 0 0 1-.2 2.2M106.1 142.9a2.28 2.28 0 0 1 .8 2.7 2.28 2.28 0 0 1-2.3 1.5 2.69 2.69 0 0 1-2-3.9M106.2 143.2a2.16 2.16 0 0 1 .5 2.7 2.16 2.16 0 0 1-2.6 1 2.53 2.53 0 0 1-1.5-3.6M106.2 143.8l-.2 .1M106.2 143.8l-.6 1.6M107.5 140.5l.1 1M107.5 140.3v.2M107.8 140.1v1.6M107.8 140.4l-.3 .1M108.5 145.2a3.5 3.5 0 0 0-2.5-4.5 3.4 3.4 0 0 1 2.1 5.3l-.5 .5"/>
<circle cx="83.9" cy="134.8" r=".51"/>
<circle cx="84" cy="134.7" r=".15"/>
<circle cx="111.7" cy="138.4" r=".56"/>
<circle cx="111.7" cy="138.4" r=".5"/>
<circle cx="111.8" cy="138.3" r=".15"/>
<circle cx="76.2" cy="141.6" r=".56"/>
<circle cx="76.4" cy="141.5" r=".15"/>
<circle cx="104" cy="145.1" r=".55"/>
<circle cx="104.1" cy="145.1" r=".5"/>
<circle cx="104.2" cy="145" r=".15"/>
</g>
<g font-size="8.5">
<text x="215" y="179.9">BOM View</text>
<text x="202.2" y="198.3">A</text>
</g>
<text font-size="6.1" x="258.8" y="197.3">1.0</text>
<text font-size="5.6" x="202" y="162.7">TWWWG A/V MEDIA CART</text>
<g font-size="4.7">
<text x="62.1" y="16.5">13</text>
<text x="84.9" y="16.5">5</text>
<text x="93.5" y="16.5">6</text>
<text x="58.7" y="39.7">4</text>
<text x="132.9" y="47.3">12</text>
<text x="16.1" y="57.5">19</text>
<text x="122.3" y="54.8">14</text>
<text x="160.7" y="54.8">3</text>
<text x="16.1" y="66.2">16</text>
<text x="160.7" y="77.8">7</text>
<text x="17.3" y="83.5">8</text>
<text x="16.1" y="92.1">17</text>
<text x="58.9" y="112.5">1</text>
<text x="154.6" y="112.9">3</text>
<text x="129.7" y="127.3">10</text>
<text x="136.4" y="127.3">2X</text>
<text x="130" y="139.4">2</text>
<text x="135.4" y="139.4">2X</text>
<text x="69" y="151.5">9</text>
<text x="111.4" y="151.5">11</text>
</g>
<text font-size="4.2" x="210.9" y="196.3">Media Cart</text>
<g font-size="3.5">
<text x="172.5" y="30.9">ITEM NO.</text>
<text x="179.1" y="36">1</text>
<text x="189" y="36">Case Bottom</text>
<text x="206.3" y="30.9">PART NUMBER</text>
<text x="252" y="30.9">QTY.</text>
<text x="254.9" y="36">1</text>
<text x="179.1" y="41.1">2</text>
<text x="189" y="41.1">Caster Block</text>
<text x="254.9" y="41.1">2</text>
<text x="179.1" y="46.2">3</text>
<text x="189" y="46.2">Side Wall</text>
<text x="254.9" y="46.2">1</text>
<text x="179.1" y="51.4">4</text>
<text x="189" y="51.4">MirrorSide Wall</text>
<text x="254.9" y="51.4">1</text>
<text x="179.1" y="56.4">5</text>
<text x="189" y="56.4">Case Top</text>
<text x="254.9" y="56.4">1</text>
<text x="179.1" y="61.9">6</text>
<text x="189" y="61.9">Upper Back Cross Member</text>
<text x="254.9" y="61.9">1</text>
<text x="179.1" y="67.5">7</text>
<text x="189" y="67.5">Front Cross Member</text>
<text x="254.9" y="67.5">3</text>
<text x="179.1" y="77.8">9</text>
<text x="179.1" y="72.7">8</text>
<text x="189" y="72.7">Front Side Cover Rail I</text>
<text x="189" y="77.8">Colson-4.04109.459 COND</text>
<text x="254.9" y="72.7">2</text>
<text x="254.9" y="77.8">2</text>
<text x="178.1" y="82.9">10</text>
<text x="189" y="82.9">Caster Rail</text>
<text x="254.9" y="82.9">2</text>
<text x="178.1" y="88.1">11</text>
<text x="189" y="88.1">Colson-4.04108.459 COND</text>
<text x="254.9" y="88.1">2</text>
<text x="178.1" y="93.1">12</text>
<text x="189" y="93.1">Sloped Cover Rail</text>
<text x="254.9" y="93.1">2</text>
<text x="178.1" y="98.6">13</text>
<text x="189" y="98.6">Top Cover Rail</text>
<text x="254.9" y="98.6">2</text>
<text x="178.1" y="104.2">14</text>
<text x="189" y="104.2">Case Middle</text>
<text x="254.9" y="104.2">1</text>
<text x="178.1" y="109.2">16</text>
<text x="189" y="109.2">Lower Compartment Back</text>
<text x="254.9" y="109.2">1</text>
<text x="178.1" y="114.9">17</text>
<text x="189" y="114.9">Middle Front Cross Member</text>
<text x="254.9" y="114.9">1</text>
<text x="178.1" y="120">18</text>
<text x="178.1" y="125.1">19</text>
<text x="189" y="120">Front Door</text>
<text x="189" y="125.1">Shelf</text>
<text x="254.9" y="120">2</text>
<text x="254.9" y="125.1">3</text>
<text x="178.1" y="130.3">20</text>
<text x="189" y="130.3">Shelf Pin 0.25</text>
<text x="253.9" y="130.3">12</text>
</g>
<g font-size="3.4">
<text x="201.1" y="168.8">TITLE:</text>
<text x="202" y="190.8">SIZE</text>
<text x="210.8" y="190.9">DWG. NO.</text>
<text x="259.8" y="191">REV</text>
<text x="202.1" y="204.4">SCALE:</text>
<text x="221" y="204.5">WEIGHT:</text>
<text x="247.8" y="204.4">SHEET 4 OF 5</text>
</g>
<g font-size="3.2">
<text x="44.2" y="210.4">5</text>
<text x="94.6" y="210.3">4</text>
<text x="143.1" y="210.4">3</text>
<text x="193.2" y="210.3">2</text>
<text x="245.4" y="210.6">1</text>
</g>
<text font-size="2.5" x="178" y="164.1">Mac.K</text>
<text font-size="2.4" x="123.1" y="158.9">UNLESS OTHERWISE SPECIFIED:</text>
<g font-size="2.2">
<text x="178.7" y="159.4">NAME</text>
<text x="191.2" y="159.4">DATE</text>
<text x="122.8" y="164.5">DIMENSIONS ARE IN INCHES</text>
<text x="122.8" y="167.1">TOLERANCES:</text>
<text x="158.1" y="164.2">DRAWN</text>
<text x="122.8" y="169.8">FRACTIONAL</text>
<text x="122.8" y="172.5">ANGULAR: MACH</text>
<text x="145.8" y="172.5">BEND</text>
<text x="158.1" y="173.7">ENG APPR.</text>
<text x="158.2" y="169.1">CHECKED</text>
<text x="122.8" y="175.1">TWO PLACE DECIMAL</text>
<text x="122.8" y="177.8">THREE PLACE DECIMAL</text>
<text x="158.2" y="178.4">MFG APPR.</text>
<text x="158.2" y="183.2">Q.A.</text>
<text x="158.2" y="187.4">COMMENTS:</text>
</g>
<g font-size="2.1">
<text x="188.7" y="164">10/14/2015</text>
<text x="78.8" y="198.5">NEXT ASSY</text>
<text x="104.2" y="198.4">USED ON</text>
<text x="90.2" y="204.3">APPLICATION</text>
<text x="126.4" y="204.3">DO NOT SCALE DRAWING</text>
</g>
<g font-size="2">
<text x="34.8" y="185.7">PROPRIETARY AND CONFIDENTIAL</text>
<text x="122.5" y="183.3">INTERPRET GEOMETRIC</text>
<text x="122.5" y="185.9">TOLERANCING PER:</text>
<text x="31.1" y="189.3">THE INFORMATION CONTAINED IN THIS</text>
<text x="31.1" y="191.8">DRAWING IS THE SOLE PROPERTY OF</text>
<text x="122.4" y="189.4">MATERIAL:</text>
<text x="122.4" y="189.4">MATERIAL</text>
<text x="31.1" y="194.3">THE TIDEWATER WOODWORKING GUILD.</text>
<text x="31.1" y="196.8">ANY REPRODUCTION IN PART OR AS A</text>
<text x="122.4" y="196.2">FINISH:</text>
<text x="122.4" y="196.2">FINISH</text>
<text x="31.1" y="199.4">WHOLE WITHOUT THE WRITTEN PERMISSION</text>
<text x="31.1" y="201.9">OF TWWWG IS PROHIBITED.</text>
</g>
</svg>
